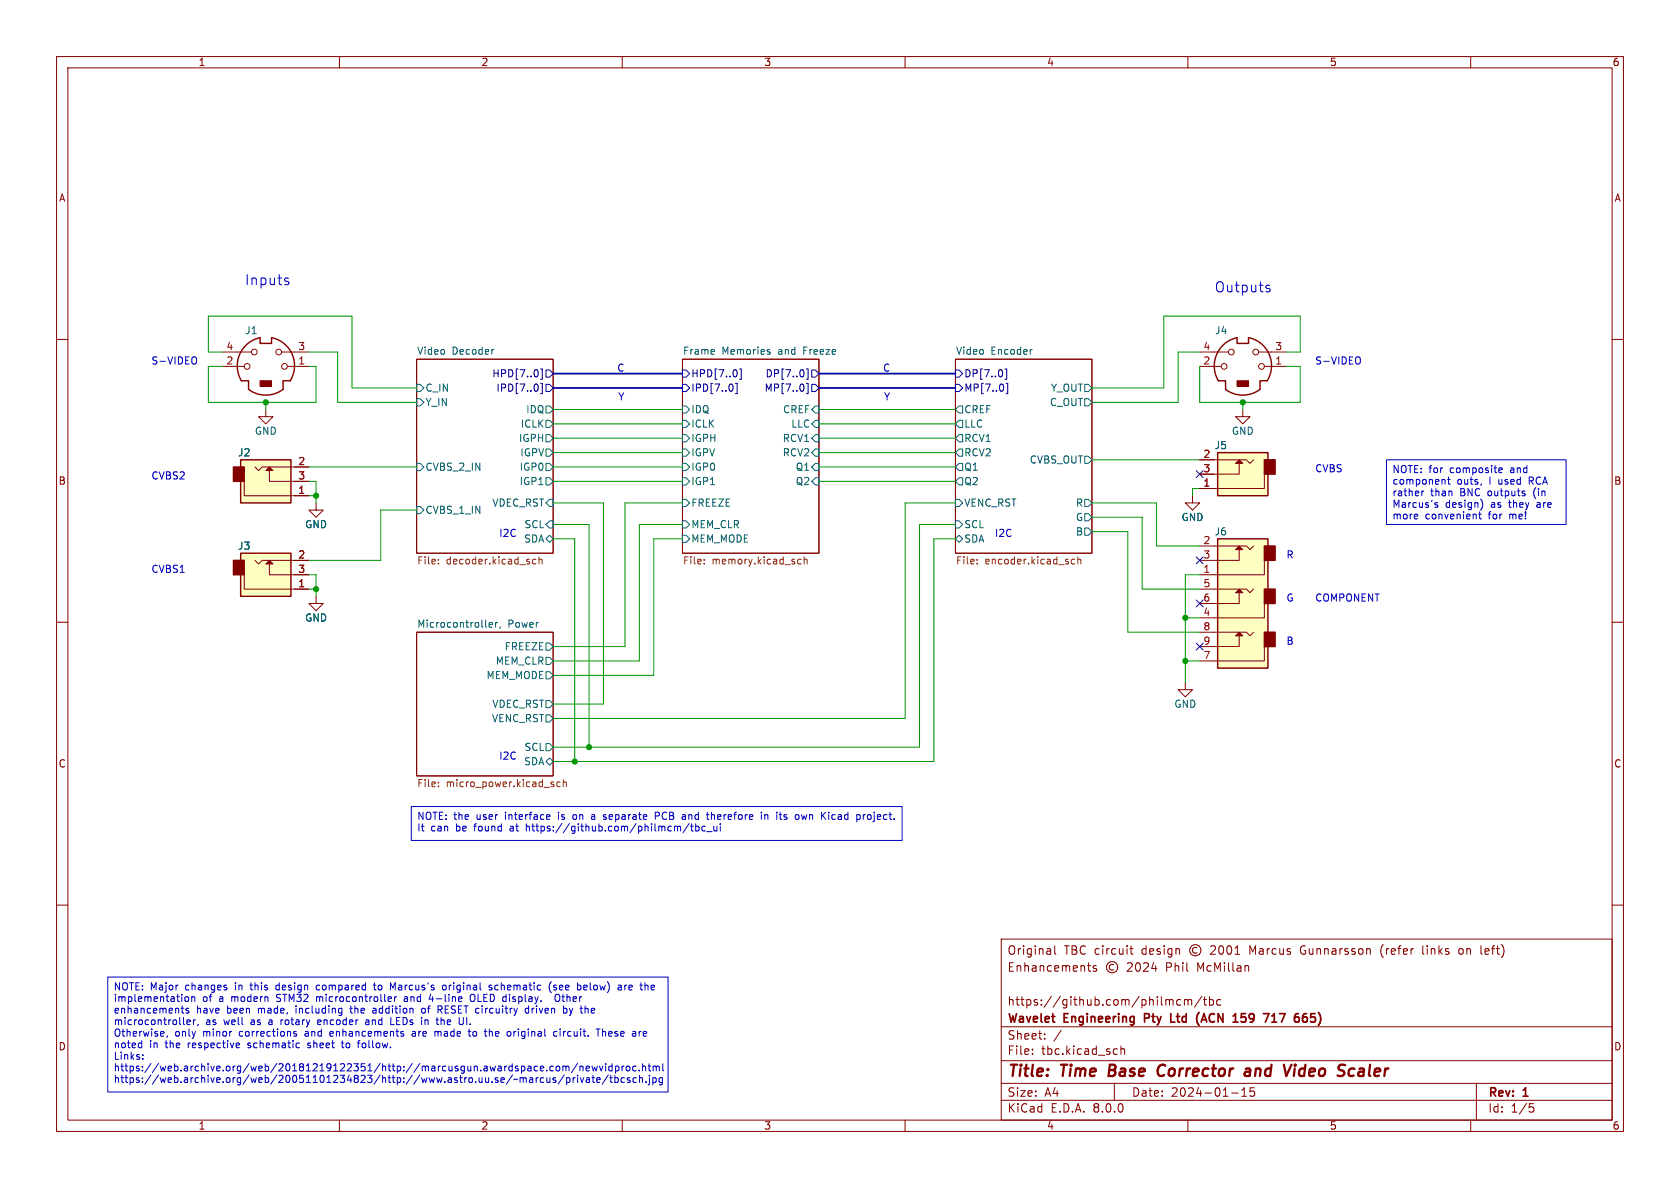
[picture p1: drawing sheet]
<svg xmlns="http://www.w3.org/2000/svg" width="297mm" height="210mm" viewBox="0 0 297 210" stroke-linecap="round" stroke-linejoin="round" font-family="sans-serif">
<g fill="none" stroke="#840000" stroke-width=".18">
<path d="M10 10h277v190h-277zM12 12h273v186h-273zM60 10v2M110 10v2M160 10v2M210 10v2M260 10v2M10 60h2M285 60h2M73.7 63.5h24.1v34.3h-24.1zM120.6 63.5h24.2v34.3h-24.2zM168.9 63.5h24.1v34.3h-24.1z"/>
<path d="M10 110h2M73.7 111.8h24.1v25.4h-24.1zM285 110h2M209.5 120.7v1.2h1.3l-1.3 1.3-1.2-1.3h1.2M10 160h2M285 160h2M177 166h108v32h-108zM186.5 167.2v1.3l.2 .2M192.2 170.7h.6M192.5 171.6l.3 .1M193.8 170.8l-.3-.1-.3 .2 .1 .2 .5 .2v.3h-.6M196.9 170.6a.52 .52 0 0 0-.8 .4 .52 .52 0 0 0 .8 .4"/>
<path d="M199.3 170.3l.6-.1 .2 .1 .1 .3-1 1.1h1M199.7 167.7h.6M200 167.2v1.3l.3 .2M201 170.3l.1-.1a.81 .81 0 0 1 .6 .6 .81 .81 0 0 1-.3 .8l-.2 .1a.81 .81 0 0 1-.5-.6 .81 .81 0 0 1 .3-.8zM202.2 170.3l.5-.1 .3 .1v.3l-.9 1.1h.9M204 170.1l-.4 1.1h.9M204.3 170.7v1M206.8 176.8h.5l.1 .9M208.7 176.8l-.4-.1-.3 .3v.4l.2 .2h.5M209.4 176.8l.4-.1 .2 .2M209.4 176.7v1M210 176.9l.2-.2 .4 .1 .1 .9"/>
<path d="M210 176.9v.8M211.6 167.6a.52 .52 0 0 0-.8 .4 .52 .52 0 0 0 .8 .4M212.5 176.1l-1.3 2M212.7 176.7h.6M213 176.2v1.3l.3 .2M213.8 176.8l.4-.1 .3 .3v.4l-.1 .2h-.6M213.8 176.2v1.5M214 167.3l.6-.1 .2 .1 .1 .3-.9 1.1h.9M215.6 167.3l.2-.1a.81 .81 0 0 1 .6 .6 .81 .81 0 0 1-.3 .8l-.1 .1a.81 .81 0 0 1-.4-1.4zM215.8 176.8l-.4-.1-.3 .3v.4l.1 .2h.6M217 167.3l.2-.1a.81 .81 0 0 1 .6 .6 .81 .81 0 0 1-.3 .8l-.1 .1a.81 .81 0 0 1-.4-1.4zM218.3 168.7h.9"/>
<path d="M218.3 167.6l.4-.4v1.5M230 167.4l-.1 .4 .1 .7M244.3 167.3l-.2 .7 .2 1M251.5 167.2v1.3l.2 .2M258.5 167.8l-.3-.1-.3 .3v.4l.1 .2h.5M261.9 168.6l.1 .1M60 198v2M110 198v2M160 198v2M177 194.5h108M177 191.5h108M177 187.5h108"/>
<path d="M177 181.5h108M182.5 186.3v.1M182.5 185.5v.1M184.7 183.6v.1M184.7 182.8v.1M187.6 182.1l-1.3 2M197 191.5v3M197.1 185.4l.4 .1M197.5 186.3l-.4 .1M198.2 185.5l.2-.1 .3 .1 .1 .9M198.2 184.9v1.5M210 198v2"/>
<path d="M217.7 193.2h1.2M219.5 193.8h.9M219.5 192.7l.5-.4v1.5M221.7 192.3h-.7v.7l.2-.1h.5l.1 .3-.1 .5-.2 .1-.5-.1M260 198v2M261 191.5v6.5M270.4 195.1h.7M270.5 195.7h.4l.3 .3-.2 .5-.5 .1"/>
<circle cx="196.6" cy="171" r="1"/>
<circle cx="211.3" cy="168" r="1"/>
</g>
<path d="M196.2 188.2l-.2 2h.7M205.6 188.2a1.13 1.13 0 0 0-.9 .7 1.13 1.13 0 0 0 .2 1.2l.3 .1 .5-.1M220.1 190.1l.2 .1 .6-.1M220.2 189l.2-.1 .6 .1-.1 1.2M221 189.4l-.9 .1M228.9 188.9l-.2 1.3M229 188.2v.2M229 188.2l-.1 .1 .1 .1M229 188.2l.1 .1-.1 .1M229.8 189.1l-.2 .7 .4 .4M238.9 188.9l.6 .1M239.3 190.1l-.6 .1" fill="none" stroke="#840000" stroke-width=".4"/>
<g fill="none" stroke="#840000" stroke-width=".3">
<path d="M202.3 180h.6M202.9 179.2h-.6v1.5M207 179.2v1.5h.7M212 179h-.1M212.8 179.2l-.5 1.5M220.2 179.2h-.7l-.1 .7 .6-.1M224.8 179.6l.5-.4v1.5M230.6 179.8h.4l.1 .2v.5l-.5 .2M231 179.2l-.4 .1M232.5 179.2h-.7l-.1 .7 .2-.1M212.5 180.3h.7M219.4 180.5l.6 .2"/>
<path d="M224.8 180.7h.9M231.7 180.5l.2 .2"/>
</g>
<g fill="none" stroke="#006464" stroke-width=".18">
<path d="M73.7 70.5h.6l.6 .6-.6 .7h-.6zM73.7 67.9h.6l.6 .7-.6 .6h-.6zM87.2 61.8h.1M96.5 74.3h.7l.6 .6-.6 .7h-.7zM96.5 71.8h.7l.6 .6-.6 .6h-.7zM96.5 79.4h.7l.6 .6-.6 .6h-.7zM96.5 76.8h.7l.6 .7-.6 .6h-.7zM120.6 74.3h.7l.6 .6-.6 .7h-.7zM120.6 79.4h.7l.6 .6-.6 .6h-.7zM120.6 71.8h.7l.6 .6-.6 .6h-.7zM120.6 76.8h.7l.6 .7-.6 .6h-.7zM126.3 61.8v.3l-.6 .1"/>
<path d="M135.8 62.2l.3 .1 .1 .1-.2 .2h-.3M135.8 61.8h.3M144.1 76.8h.7v1.3h-.7l-.6-.6zM144.1 71.8h.7v1.2h-.7l-.6-.6zM144.1 79.4h.7v1.2h-.7l-.6-.6zM144.1 74.3h.7v1.3h-.7l-.6-.7zM169.5 79.4h.7v1.2h-.7l-.6-.6zM169.5 76.8h.7v1.3h-.7l-.6-.6zM169.5 74.3h.7v1.3h-.7l-.6-.7zM169.5 71.8h.7v1.2h-.7l-.6-.6zM182.5 61.8h-.2M191.8 70.5h.6l.6 .6-.6 .7h-.6z"/>
<path d="M191.8 67.9h.6l.6 .7-.6 .6h-.6zM73.7 89.5h.6l.6 .7-.6 .6h-.6zM73.7 81.9h.6l.6 .7-.6 .6h-.6zM96.5 95.3l.7-.7 .6 .7-.6 .6zM96.5 81.9h.7l.6 .7-.6 .6h-.7zM96.5 84.5h.7l.6 .6-.6 .6h-.7zM97.2 92.1h.6v1.2h-.6l-.7-.6zM97.2 88.3h.6v1.2h-.6l-.7-.6zM120.6 84.5h.7l.6 .6-.6 .6h-.7zM120.6 81.9h.7l.6 .7-.6 .6h-.7zM120.6 92.1h.7l.6 .6-.6 .6h-.7zM120.6 94.6h.7l.6 .7-.6 .6h-.7z"/>
<path d="M120.6 88.3h.7l.6 .6-.6 .6h-.7zM144.1 81.9h.7v1.3h-.7l-.6-.6zM144.1 84.5h.7v1.2h-.7l-.6-.6zM168.9 95.3l.6-.7 .7 .7-.7 .6zM168.9 92.1h.6l.7 .6-.7 .6h-.6zM168.9 88.3h.6l.7 .6-.7 .6h-.6zM169.5 84.5h.7v1.2h-.7l-.6-.6zM169.5 81.9h.7v1.3h-.7l-.6-.6zM191.8 90.8h.6l.6 .6-.6 .7h-.6zM191.8 93.3h.6l.6 .7-.6 .6h-.6zM191.8 88.3h.6l.6 .6-.6 .6h-.6zM191.8 80.6h.6l.6 .7-.6 .6h-.6z"/>
<path d="M86.5 110.5l.6-.2-.1-.2-.4-.1-.1 .2v.6h.5M87.6 110v.9M88 110l-.4 .3M88.5 110.8l-.2 .3M96.5 116.2h.7l.6 .6-.6 .7h-.7zM96.5 118.7h.7l.6 .7-.6 .6h-.7zM96.5 113.7h.7l.6 .6-.6 .6h-.7zM96.5 134.6l.7-.6 .6 .6-.6 .7zM96.5 131.4h.7l.6 .7-.6 .6h-.7zM96.5 126.4h.7l.6 .6-.6 .6h-.7zM96.5 123.8h.7l.6 .7-.6 .6h-.7z"/>
</g>
<g fill="none" stroke="#000084" stroke-width=".18">
<path d="M95 68l.1 .4-.1 .6M95.1 65.6v.8M95.6 67.8h.3v1.8h-.3M95.6 65.2h.3v1.8h-.3M96.5 67.9h.7l.6 .7-.6 .6h-.7zM96.5 65.4h.7l.6 .6-.6 .7h-.7zM120.6 67.9h.7l.6 .7-.6 .6h-.7zM120.6 65.4h.7l.6 .6-.6 .7h-.7zM129.5 68l.1 .4-.1 .6M130 67.8h.3v1.8h-.3M130.3 65.6v.8M130.7 65.2h.3v1.8h-.3"/>
<path d="M142.6 67.8h.3v1.8h-.3M142.6 65.2h.3v1.8h-.3M143.5 65.4h.6l.7 .6-.7 .7h-.6zM143.5 67.9h.6l.7 .7-.7 .6h-.6zM168.9 65.4h.6l.7 .6-.7 .7h-.6zM168.9 67.9h.6l.7 .7-.7 .6h-.6zM177.7 65.2h.3v1.8h-.3M177.8 67.8h.4v1.8h-.4"/>
</g>
<g fill="none" stroke="#725600" stroke-width=".18">
<path d="M77.5 98.9v.1M77.5 99.6v.1M94.7 98.9h-.3l-.3 .2 .2 .5h.4M95.3 99l.2-.1h.3v.8M95.3 98.4v1.3M124.5 99.6v.1M124.5 98.9v.1M141.1 99.6l.2 .1 .3-.1M141.6 98.9h-.3l-.2 .1M142.2 99l.1-.1h.3l.1 .8M142.2 98.4v1.3M172.8 99.6v.1"/>
<path d="M172.8 98.9v.1M190 98.9h-.4l-.2 .2 .1 .5h.5M190.5 99l.2-.1h.3l.1 .8M190.5 98.4v1.3M77.5 138.9v.2M77.5 138.3v.1M97.8 138.6l.2 .2-.2 .3M97.8 138.2l.1 .1M99 138.3l-.3-.1-.3 .3 .2 .5h.4M99.6 138.3l.2-.1 .3 .1v.8M99.6 137.8v1.3"/>
</g>
<path d="M215.3 95.3h8.9v22.8h-8.9z" fill="#ffffc2"/>
<g fill="#840000" stroke="#840000" stroke-width=".25">
<path d="M223.5 111.8h1.9v2.5h-1.9z"/>
<path d="M223.5 104.1h1.9v2.6h-1.9z"/>
<path d="M223.5 96.5h1.9v2.6h-1.9z"/>
</g>
<path d="M215.3 95.3h8.9v22.8h-8.9z" fill="none" stroke="#840000" stroke-width=".25"/>
<path d="M212.1 96.5h8.2l.7 .7 .6-.7M219.1 97.2v1.9h-7M223.5 99.1v2.5h-11.4M212.1 111.8h8.2l.7 .6 .6-.6M212.1 104.1h8.2l.7 .7 .6-.7M219.1 112.4v1.9h-7M219.1 104.8v1.9h-7M223.5 114.3v2.5h-11.4M223.5 106.7v2.5h-11.4" fill="none" stroke="#840000" stroke-width=".18"/>
<g fill="#840000" stroke="#840000" stroke-width=".18">
<path d="M219.1 111.8l.6 .6h-1.3z"/>
<path d="M219.1 104.1l.6 .7h-1.3z"/>
<path d="M219.1 96.5l.6 .7h-1.3z"/>
</g>
<path d="M42.5 97.8h8.9v7.6h-8.9z" fill="#ffffc2"/>
<path d="M41.3 99.1h1.9v2.5h-1.9z" fill="#840000" stroke="#840000" stroke-width=".25"/>
<path d="M220.7 59.7v1h-2v-1a5.1 5.1 0 0 0-3.3 7.6M220.7 59.7a5.1 5.1 0 0 1 3.3 7.6h-1.2v1.5a5.1 5.1 0 0 1-6.1 0v-1.5h-1.3M42.5 97.8h8.9v7.6h-8.9z" fill="none" stroke="#840000" stroke-width=".25"/>
<g fill="none" stroke="#840000" stroke-width=".18">
<path d="M212.1 64.8h3.8M212.1 62.2h5.1M219.7 72.4v1.3h1.3l-1.3 1.2-1.3-1.2h1.3M222.5 62.2h4.8M223.5 64.8h3.8M45.1 99.1l.6 .6 .7-.6h8.2M47.6 99.7v1.9h7M43.2 101.6v2.5h11.4"/>
<circle cx="216.4" cy="64.8" r=".51"/>
<circle cx="217.7" cy="62.2" r=".51"/>
<circle cx="222" cy="62.2" r=".51"/>
<circle cx="223" cy="64.8" r=".51"/>
</g>
<g fill="#840000" stroke="#840000" stroke-width=".18">
<path d="M47 99.7l.6-.6 .7 .6z"/>
<path d="M218.7 67.3h2v1h-2z"/>
</g>
<path d="M215.3 80h8.9v7.6h-8.9z" fill="#ffffc2"/>
<path d="M223.5 81.3h1.9v2.5h-1.9z" fill="#840000" stroke="#840000" stroke-width=".25"/>
<path d="M215.3 80h8.9v7.6h-8.9z" fill="none" stroke="#840000" stroke-width=".25"/>
<path d="M47 72.4v1.3h1.3l-1.3 1.2-1.3-1.2h1.3M212.1 81.3h8.2l.7 .6 .6-.6M219.1 81.9v1.9h-7M223.5 83.8v2.6h-11.4" fill="none" stroke="#840000" stroke-width=".18"/>
<path d="M219.1 81.3l.6 .6h-1.3z" fill="#840000" stroke="#840000" stroke-width=".18"/>
<path d="M42.5 81.3h8.9v7.6h-8.9z" fill="#ffffc2"/>
<path d="M41.3 82.6h1.9v2.5h-1.9z" fill="#840000" stroke="#840000" stroke-width=".25"/>
<path d="M43.3 61.2l1-.8 1.7-.7v1h2v-1a5 5 0 0 1 3.3 7.6h-1.3v1.5a5.1 5.1 0 0 1-6.1 0v-1.5h-1.2a5.1 5.1 0 0 1 .6-6.1zM42.5 81.3h8.9v7.6h-8.9z" fill="none" stroke="#840000" stroke-width=".25"/>
<g fill="none" stroke="#840000" stroke-width=".18">
<path d="M39.4 64.8h3.8M39.4 62.2h5M49.8 62.2h4.8M50.8 64.8h3.8M43.2 85.1v2.5h11.4M45.1 82.6l.6 .6 .7-.6h8.2M47.6 83.2v1.9h7M52.1 99.1h2.5M55.9 88.9v1.3h1.2l-1.2 1.2-1.3-1.2h1.3M210.8 87.6v1.3h1.3l-1.3 1.3-1.3-1.3h1.3M212.1 86.4h2.5M212.1 81.3h2.5"/>
<path d="M212.1 83.8h2.5M52.1 104.1h2.5M52.1 101.6h2.5M55.9 105.4v1.3h1.2l-1.2 1.3-1.3-1.3h1.3"/>
<circle cx="43.7" cy="64.8" r=".51"/>
<circle cx="45" cy="62.2" r=".51"/>
<circle cx="49.3" cy="62.2" r=".51"/>
<circle cx="50.3" cy="64.8" r=".51"/>
</g>
<g fill="#840000" stroke="#840000" stroke-width=".18">
<path d="M47.6 82.6l.7 .6h-1.3z"/>
<path d="M46 67.3h2v1h-2z"/>
</g>
<g fill="none" stroke="#0000c2" stroke-width=".18">
<path d="M50.6 49.7l.4 .1 .1 .3-.3 .2h-.3M50.6 49.1l.4 .1M224 51l.5 .1 .1 .2-.3 .3h-.3M224 50.4l.5 .1M34.5 63.1h.1a.81 .81 0 0 1-.1 1.3M240.2 63.1h.1a.81 .81 0 0 1-.1 1.3M245.1 81.3h31.8v11.4h-31.8zM251.4 86.8v.8M251.4 86.9v.1M254.1 88.9l-.3-.1-.1 .2v.2l.4 .1v.3h-.4M255.3 84.8l.2 .1v.7M255.9 84.8h.5"/>
<path d="M256.1 84.3v1.1l.3 .2M261.4 90.9h.5M261.6 90.5v1.1l.3 .1M261.9 85.5l-.1 .2M262 88.6a1.48 1.48 0 0 1-.2 1.6M265 83.5h.5M265 82.8l.4-.1 .2 .3-.6 .1M72.7 142.6h86.8v6h-86.8zM93.1 145.6v1.3M93.2 146l-.1 .2M96.8 144l.4 .1v.2l-.6 .1M97.2 144.8l-.4 .1"/>
<path d="M101.4 144.1l-.1 .1 .1 .6M105 144l-.4 .1M105 144.4h-.3l-.2 .1 .1 .3 .4 .1M106.8 144l.3 .1M106.8 144.4l.4 .2M107.2 144.7l-.2 .2h-.2M115.9 144.2h.6l.1-.2-.1-.3-.6-.1v1.3M121.8 145.6l-1.1 1.6M122.1 146h.5M122.3 145.6v1.1l.3 .2M123 146.1l.4-.1 .2 .3-.1 .5h-.5M123 145.6v1.3"/>
<path d="M124.7 146.1l-.4-.1-.2 .3 .1 .5h.5M124.9 147h1M125.8 143.6v1.3M126.1 144l-.3 .1M126.2 146l.1 .8 .3 .1 .1-.1M126.7 146v.9M127.3 146v.9M134.6 143.6v.1M134.6 144v.9M135.2 144.1l.2-.1 .3 .1v.8M135.2 144v.9M138.6 144.8l.4 .1"/>
<path d="M139 144l-.4 .2 .1 .2h.3M141.7 144l.2 .9 .3-.7 .2 .7M145.2 143.6v1.3M146 143.6l-.8 .7M146.5 143.6v.1M147.3 144l-.2 .2v.4l.2 .3M153 144l-.4 .2M153.8 144l-.3 .1-.2 .1 .1 .5 .4 .2M19 172.7h99.1v20.3h-99.1zM32 178.2h.5M32.2 177.8v1.1l.3 .2M32.7 176.3v.5l.2 .2h.3l.1-.2v-.5"/>
<path d="M33.3 178.3l-.3-.1-.1 .2v.2l.4 .1v.3h-.4M33.9 176.2v.8M34.4 176.4v.6M40.1 174.6v.3M48.9 174.2l-.1 .2 .1 .5M56 176.2v.8M56.1 176.2l-.1 .1M56.4 174.1l-.4 .1-.1 .2 .1 .5 .4 .1M60.1 178.2l.3 .1M60.4 179l-.3 .1M60.4 178.2v1.1l-.2 .2M61.8 178.2h.5"/>
<path d="M62 177.8l.1 1.2M66 174.1h.5M66.2 173.7v1.1l.3 .2M66.3 178.2l-.4 .1M66.4 178.6h-.3l-.2 .2v.2l.5 .1M68.8 176.2l.3 .1 .1 .2-.6 .1M69 173.7l.5 .9 .4-.9M69.1 177h-.3M69.8 176.2v.8M70.1 176.2l-.3 .2M71.9 176.2l-.4 .1M71.9 176.6h-.3l-.2 .1 .1 .3h.4"/>
<path d="M75.1 178.3l-.3-.1-.3 .3 .1 .5 .2 .1 .3-.1M76.2 175.7l-.3 .9h.7M77.7 178.5l.5 .6M78 179.9v1.2M78.2 178.1l-.2 .3-.6 .1M78.3 174.2l.3-.1 .3 .3v.4l-.3 .2-.3-.1-.1-.1zM81.9 179.9l-.1 1.1M82.5 179.9v1.2M83.1 176.2v.4a.43 .43 0 0 0 .3 .4 .43 .43 0 0 0 .5-.1M86.9 174.2l-.3-.1-.2 .2 .1 .2 .4 .1v.3h-.5M87.6 174.2l-.1 .2 .1 .5M92.9 178.4v.6l.2 .1 .4-.1"/>
<path d="M93.5 177.8v1.3M97.5 173.5a1.46 1.46 0 0 0 0 2M98.4 174.2l-.3-.1-.2 .2v.2l.5 .1v.3h-.5M98.7 175.8a.43 .43 0 0 0-.6 .4v.4a.42 .42 0 0 0 .4 .5 .42 .42 0 0 0 .5-.5v-.4M99.7 178.2l.4 .1 .1 .2v.5l-.5 .1M100.7 178.2l.3 .9-.3 .4M103.7 174.2l-.3-.1-.2 .2 .1 .6h.4M103.8 174.5l-.6 .1M103.9 178.3l.1 .8M110.5 174.1v.9M110.8 174.1l-.3 .3M113.3 173.7v1.1"/>
<path d="M114 173.7v1.3M115.2 174.2v.7M115.7 174.5l-.6 .1M25.1 183.9v1.3M25.1 185.2h-.2M25.2 187.1v.2M25.2 186.5v.1M28.9 183.1l-.1 .1M28.9 182.4l.1 .2-.6 .1M29.6 183.1l-.1 .3M32.5 181.1h.1M33 180.7l.6-.1v-.3h-.4l-.2 .2 .1 .6h.5"/>
<path d="M34.2 180.3v.8M34.6 180.3l-.4 .2M35 181.1l-.1 .2M41.9 184.4h.4l.1 .3-.6 .1M42.3 185.2h-.4M49.7 180.3v.8M49.8 180.3l-.1 .2M51.9 182.5l.1 .2 .5 .2-.2 .3-.4-.1M52.8 184.4h.1M52.9 185.2h-.1M54.4 185.2h.1M54.6 184.4l-.2 .2 .2 .2"/>
<path d="M56.1 180.5l.1 .6h.4M56.8 180.6l-.7 .1M58.5 182.3l-.2 .2v.5l.2 .2M58.9 182.6l-.6 .1M60.3 184.4h.5M60.5 183.9v1.1l.3 .2M63.2 184.4h.4M64.7 180.3h.5M65.2 180.6h-.4l-.2 .2 .2 .3h.4M69.1 181.1h.6M71 182.7l.3 .1 .1 .2-.2 .2h-.2M71 182.3l.3 .1"/>
<path d="M73.3 182.3l-.4 .1M73.3 182.7h-.3l-.2 .2 .1 .2 .4 .1M75.5 180.3l-.4 .1M76.9 182.4l.4-.1 .1 .2M76.9 182.3v.9M78.3 180.3l-.3 .1M82.8 182.3h.4M82.9 181.9v1.1l.3 .2M86.5 181.9v1.3M86.7 182.3l-.2 .1M90.2 182.4l.1 .2-.1 .5M96.1 191.3l-.3 .1"/>
<path d="M96.7 190.5v.8l.3 .1 .2-.2M97.2 190.5v.9M97.8 188.5h-.3l-.3 .2 .1 .5h.5M98.2 190.6l-.3-.1-.1 .2v.2l.4 .1v.3h-.4M98.4 188.5h.3l.3 .2v.4l-.3 .2-.3-.1-.1-.1zM98.5 182.4l-.4-.1-.2 .3 .1 .5h.5M99 181.9v.1M99 182.3v.9M99.5 188.6l.4-.1 .2 .1M99.5 188.5v.8M99.7 190l-1 1.7M100.1 188.6l.1-.1h.3l.1 .8"/>
<path d="M100.1 188.6v.7M100.2 190.6l.3-.1 .3 .2-.1 .6h-.5M100.2 190.5v1.3M101.3 190.5v.9M101.7 190.5l-.4 .2M102.1 188l-1.1 1.6M102.1 190.1v.1M102.1 190.5v.9M102.5 188.6l.2-.1h.3l.1 .8M102.5 188.5v.8M102.6 190.5l.3 .9 .3-.9M103.6 188.9l.6-.1v-.3h-.4l-.2 .1 .1 .6h.5"/>
<path d="M103.7 190.6h.5v.8M104.2 190.8l-.4 .1-.2 .1 .2 .4 .4-.1M104.6 188.5l.3 .8 .2-.6 .3 .6 .2-.8M104.6 190.5h.5M104.8 190.1v1.1l.3 .2M105.4 181.9h.7M105.5 190.9l.6-.1-.1-.2-.3-.1-.2 .2 .1 .6h.4M105.7 181.9v1.3M106 188.5l.3 .8 .3-.8M106.5 181.9v1.3M107 182.4l-.3-.1-.2 .1M107.1 188v.2"/>
<path d="M107.1 188.5v.8M107.6 190l-1.1 1.7M107.8 190.5h.5M108 190.1v1.1l.3 .2M108.2 188.5h-.3l-.3 .2 .1 .5h.5M108.2 188v1.3M108.7 190.6l.4-.1 .2 .2-.1 .6h-.5M108.7 190.1v1.3M108.8 188.5h.4l.2 .2-.1 .5h-.5M108.8 188.5v1.2M110 188.5v.8M110.3 188.5l-.3 .2"/>
<path d="M110.4 190.6l-.4-.1-.2 .2 .1 .6h.5M110.8 188.5h.3l.3 .2v.4l-.3 .2-.3-.1-.1-.1zM111.4 190.6l-.3-.1-.2 .2v.2l.5 .1v.3h-.5M112.4 188.5h-.3l-.3 .2 .2 .5h.4M112.5 190.6l-.4-.1-.2 .2 .1 .6h.5M113 189.2v.1M113.1 190.6l.1-.1 .3 .1 .1 .8M113.1 190.1v1.3M113.4 182.3l-.3 .1M113.6 188.6l.2-.1h.3v.8M113.6 188v1.3M114.2 191.2v.2"/>
<path d="M114.6 188.5h.4M114.7 188v1.1l.3 .2M114.8 190.1v.1M114.8 190.5v1.1l-.2 .2M115.4 190.6l.4-.1 .2 .2-.1 .6h-.5M115.4 190.5v1.3M115.5 188.6l.3-.1 .2 .1M115.5 188.5v.8M116 188.6l.2-.1h.3l.1 .8M116 188.6v.7M117.1 190.6l-.4-.1-.2 .2 .1 .6h.5M117.1 190.5v1l-.2 .3-.3-.1"/>
<path d="M117.2 188v1.1l.1 .2"/>
</g>
<path d="M97.8 68.6h22.8M97.8 66h22.8M144.8 68.6h24.1M144.8 66h24.1" fill="none" stroke="#000084" stroke-width=".3"/>
<g fill="none" stroke="#009600" stroke-width=".18">
<path d="M39.4 64.8h-2.6v6.3h19.1v-6.3h-1.3M39.4 62.2h-2.6v-6.3h25.4v12.7h11.5M47 71.1v1.3M54.6 62.2h5.1v8.9h14M97.8 77.5h22.8M97.8 74.9h22.8M97.8 72.4h22.8M144.8 77.5h24.1M144.8 74.9h24.1M144.8 72.4h24.1M212.1 62.2h-3.8v8.9h-15.3M212.1 64.8v6.3h17.8v-6.3h-2.6"/>
<path d="M219.7 71.1v1.3M227.3 62.2h2.6v-6.3h-24.2v12.7h-12.7M54.6 85.1h1.3v3.8M54.6 82.6h19.1M54.6 87.6h1.3M73.7 90.2h-6.4v8.9h-12.7M97.8 85.1h22.8M97.8 82.6h22.8M97.8 88.9h8.9v35.6h-8.9M97.8 80h22.8M97.8 95.3h3.8v39.3M97.8 92.7h6.3v39.4"/>
<path d="M120.6 92.7h-7.6v24.1h-15.2M120.6 95.3h-5v24.1h-17.8M120.6 88.9h-10.1v25.4h-12.7M144.8 85.1h24.1M144.8 82.6h24.1M144.8 80h24.1M168.9 88.9h-8.9v38.1h-62.2M168.9 95.3h-3.8v39.3h-67.3M168.9 92.7h-6.3v39.4h-64.8M193 88.9h11.5v7.6h7.6M193 91.4h8.9v12.7h10.2M193 94h6.4v17.8h12.7"/>
<path d="M193 81.3h19.1M212.1 86.4h-1.3v1.2M54.6 104.1h1.3M54.6 101.6h1.3v3.8M209.5 116.8h2.6M209.5 109.2h2.6M212.1 101.6h-2.6v19.1"/>
</g>
<path d="M211.5 83.2l1.2 1.2M211.5 98.5l1.2 1.2M212.7 83.2l-1.2 1.2M212.7 98.5l-1.2 1.2M211.5 113.7l1.2 1.2M211.5 106.1l1.2 1.2M212.7 113.7l-1.2 1.2M212.7 106.1l-1.2 1.2" fill="none" stroke="#000084" stroke-width=".18"/>
<g fill="#009600" stroke="#009600" stroke-width=".18">
<circle cx="219.7" cy="71.1" r=".46"/>
<circle cx="47" cy="71.1" r=".46"/>
<circle cx="101.6" cy="134.6" r=".46"/>
<circle cx="104.1" cy="132.1" r=".46"/>
<circle cx="209.5" cy="109.2" r=".46"/>
<circle cx="209.5" cy="116.8" r=".46"/>
<circle cx="55.9" cy="104.1" r=".46"/>
<circle cx="55.9" cy="87.6" r=".46"/>
</g>
<g font-size="2.8" fill="#840000">
<text x="178" y="190.9">Title:</text>
<text x="187.7" y="190.9">Time</text>
<text x="196.8" y="190.9">Base</text>
<text x="206.3" y="190.9">Corrector</text>
<text x="222.5" y="190.9">and</text>
<text x="230.3" y="190.9">Video</text>
<text x="240.6" y="190.9">Scaler</text>
</g>
<g font-size="2.5" fill="#0000c2">
<text x="43.2" y="50.6">Inputs</text>
<text x="214.6" y="51.8">Outputs</text>
</g>
<g font-size="2.1" fill="#840000">
<text x="178" y="172">Enhancements</text>
<text x="178" y="169">Original</text>
<text x="188.1" y="169">TBC circuit</text>
<text x="202" y="169">design</text>
<text x="206.3" y="172">Phil</text>
<text x="211.9" y="172">McMillan</text>
<text x="221.4" y="169">Marcus</text>
<text x="230.6" y="169">Gunnarsson</text>
<text x="244.9" y="169">(refer</text>
<text x="252.5" y="169">links</text>
<text x="259.1" y="169">on</text>
<text x="263.1" y="169">left)</text>
<text x="178" y="178">https://github.com/philmcm/tbc</text>
<text x="178" y="184">Sheet:</text>
<text x="178" y="181.2">Wavelet</text>
<text x="188.2" y="181.2">Engineering</text>
<text x="203" y="181.2">Pty</text>
<text x="208.2" y="181.2">Ltd</text>
<text x="213.4" y="181.2">(ACN</text>
<text x="220.5" y="181.2">159</text>
<text x="226.5" y="181.2">717</text>
<text x="232.6" y="181.2">665)</text>
<text x="178" y="186.7">File:</text>
<text x="184.1" y="186.7">tbc.kicad_sch</text>
<text x="178" y="196.9">KiCad</text>
<text x="178" y="194.1">Size:</text>
<text x="184.7" y="194.1">A4</text>
<text x="185.7" y="196.9">E.D.A.</text>
<text x="193.3" y="196.9">8.0.0</text>
<text x="200" y="194.1">Date:</text>
<text x="207" y="194.1">2024-01-15</text>
<text x="263" y="194.3">Rev:</text>
<text x="263" y="196.9">Id:</text>
<text x="267.1" y="196.9">1/5</text>
<text x="269.4" y="194.3">1</text>
</g>
<g font-size="1.8" fill="#840000">
<text x="35" y="11.9">1</text>
<text x="85" y="11.9">2</text>
<text x="135" y="11.9">3</text>
<text x="185" y="11.9">4</text>
<text x="235" y="11.9">5</text>
<text x="285" y="11.9">6</text>
<text x="10.3" y="35.9">A</text>
<text x="285.3" y="35.9">A</text>
<text x="10.3" y="85.9">B</text>
<text x="285.3" y="85.9">B</text>
<text x="10.3" y="135.9">C</text>
<text x="285.3" y="135.9">C</text>
<text x="10.3" y="185.9">D</text>
<text x="285.3" y="185.9">D</text>
<text x="35" y="199.9">1</text>
<text x="85" y="199.9">2</text>
<text x="135" y="199.9">3</text>
<text x="185" y="199.9">4</text>
<text x="235" y="199.9">5</text>
<text x="285" y="199.9">6</text>
</g>
<g font-size="1.8" fill="#006464">
<text x="43.3" y="59.3">J1</text>
<text x="214.7" y="59.3">J4</text>
<text x="73.7" y="62.8">Video</text>
<text x="79.9" y="62.8">Decoder</text>
<text x="120.6" y="62.8">Frame</text>
<text x="127.6" y="62.8">Memories</text>
<text x="137.7" y="62.8">and</text>
<text x="142.3" y="62.8">Freeze</text>
<text x="168.9" y="62.8">Video</text>
<text x="175.2" y="62.8">Encoder</text>
<text x="75.1" y="72">Y_IN</text>
<text x="75.1" y="69.4">C_IN</text>
<text x="185.5" y="72">C_OUT</text>
<text x="185.7" y="69.4">Y_OUT</text>
<text x="45" y="77.1">GND</text>
<text x="92" y="75.8">ICLK</text>
<text x="92.9" y="73.3">IDQ</text>
<text x="122.1" y="75.8">ICLK</text>
<text x="122.1" y="73.3">IDQ</text>
<text x="138.3" y="73.3">CREF</text>
<text x="139.8" y="75.8">LLC</text>
<text x="170.4" y="75.8">LLC</text>
<text x="170.4" y="73.3">CREF</text>
<text x="217.7" y="77.1">GND</text>
<text x="42" y="80.9">J2</text>
<text x="75.1" y="83.4">CVBS_2_IN</text>
<text x="91.7" y="78.3">IGPH</text>
<text x="91.8" y="83.4">IGP0</text>
<text x="91.9" y="80.9">IGPV</text>
<text x="122.1" y="83.4">IGP0</text>
<text x="122.1" y="80.9">IGPV</text>
<text x="122.1" y="78.3">IGPH</text>
<text x="138.3" y="78.3">RCV1</text>
<text x="138.3" y="80.9">RCV2</text>
<text x="140.6" y="83.4">Q1</text>
<text x="170.4" y="80.9">RCV2</text>
<text x="170.4" y="78.3">RCV1</text>
<text x="170.4" y="83.4">Q1</text>
<text x="181.9" y="82.1">CVBS_OUT</text>
<text x="214.6" y="79.6">J5</text>
<text x="86.9" y="89.8">VDEC_RST</text>
<text x="91.8" y="86">IGP1</text>
<text x="122.1" y="86">IGP1</text>
<text x="122.1" y="89.8">FREEZE</text>
<text x="140.6" y="86">Q2</text>
<text x="170.4" y="89.8">VENC_RST</text>
<text x="170.4" y="86">Q2</text>
<text x="190.1" y="89.8">R</text>
<text x="53.8" y="93.6">GND</text>
<text x="75.1" y="91">CVBS_1_IN</text>
<text x="92.6" y="93.6">SCL</text>
<text x="122.1" y="93.6">MEM_CLR</text>
<text x="170.4" y="93.6">SCL</text>
<text x="190.1" y="92.3">G</text>
<text x="190.1" y="94.8">B</text>
<text x="208.8" y="92.3">GND</text>
<text x="214.6" y="94.8">J6</text>
<text x="42" y="97.4">J3</text>
<text x="92.6" y="96.1">SDA</text>
<text x="122.1" y="96.1">MEM_MODE</text>
<text x="170.4" y="96.1">SDA</text>
<text x="53.8" y="110.1">GND</text>
<text x="73.7" y="111">Microcontroller,</text>
<text x="89.8" y="111">Power</text>
<text x="87.5" y="117.7">MEM_CLR</text>
<text x="89.1" y="115.2">FREEZE</text>
<text x="85.9" y="120.2">MEM_MODE</text>
<text x="86.9" y="125.3">VDEC_RST</text>
<text x="207.5" y="125.3">GND</text>
<text x="86.9" y="127.9">VENC_RST</text>
<text x="92.6" y="135.5">SDA</text>
<text x="92.6" y="132.9">SCL</text>
</g>
<g font-size="1.8" fill="#0000c2">
<text x="26.7" y="64.5">S-VIDEO</text>
<text x="109" y="65.8">C</text>
<text x="156" y="65.8">C</text>
<text x="232.4" y="64.5">S-VIDEO</text>
<text x="109.2" y="70.9">Y</text>
<text x="156.2" y="70.9">Y</text>
<text x="232.4" y="83.6">CVBS</text>
<text x="246.1" y="84">NOTE: for</text>
<text x="256.4" y="84">composite</text>
<text x="267.3" y="84">and</text>
<text x="26.7" y="84.8">CVBS2</text>
<text x="246.1" y="86">component</text>
<text x="246.1" y="88">rather</text>
<text x="252.9" y="88">than</text>
<text x="257.6" y="86">outs,</text>
<text x="258.3" y="88">BNC</text>
<text x="263.3" y="88">outputs</text>
<text x="263.4" y="86">I</text>
<text x="265.2" y="86">used</text>
<text x="270.8" y="86">RCA</text>
<text x="271.5" y="88">(in</text>
<text x="88.2" y="95">I2C</text>
<text x="175.8" y="95">I2C</text>
<text x="246.1" y="90.1">Marcus's</text>
<text x="246.1" y="92.1">more</text>
<text x="252" y="92.1">convenient</text>
<text x="255.5" y="90.1">design)</text>
<text x="263.3" y="92.1">for</text>
<text x="263.7" y="90.1">as</text>
<text x="267.1" y="90.1">they</text>
<text x="267.1" y="92.1">me!</text>
<text x="272.2" y="90.1">are</text>
<text x="26.7" y="101.4">CVBS1</text>
<text x="227.3" y="98.8">R</text>
<text x="227.3" y="106.4">G</text>
<text x="232.4" y="106.4">COMPONENT</text>
<text x="227.3" y="114.1">B</text>
<text x="88.2" y="134.4">I2C</text>
<text x="73.7" y="145.3">NOTE: the</text>
<text x="73.7" y="147.3">It</text>
<text x="76.2" y="147.3">can</text>
<text x="80.7" y="147.3">be</text>
<text x="84.1" y="147.3">found</text>
<text x="84.3" y="145.3">user</text>
<text x="89.6" y="145.3">interface</text>
<text x="90.6" y="147.3">at</text>
<text x="93.7" y="147.3">https://github.com/philmcm/tbc_ui</text>
<text x="99.1" y="145.3">is</text>
<text x="102" y="145.3">on</text>
<text x="105.4" y="145.3">a</text>
<text x="107.7" y="145.3">separate</text>
<text x="117.1" y="145.3">PCB</text>
<text x="122.1" y="145.3">and</text>
<text x="126.7" y="145.3">therefore</text>
<text x="136.4" y="145.3">in</text>
<text x="139.4" y="145.3">its</text>
<text x="142.9" y="145.3">own</text>
<text x="147.7" y="145.3">Kicad</text>
<text x="154.1" y="145.3">project.</text>
<text x="20" y="175.4">NOTE: Major</text>
<text x="20" y="177.4">implementation</text>
<text x="20" y="179.5">enhancements</text>
<text x="32.9" y="175.4">changes</text>
<text x="34.7" y="179.5">have</text>
<text x="35.8" y="177.4">of</text>
<text x="38.9" y="177.4">a</text>
<text x="40.2" y="179.5">been</text>
<text x="41.2" y="177.4">modern</text>
<text x="41.8" y="175.4">in</text>
<text x="44.8" y="175.4">this</text>
<text x="45.9" y="179.5">made,</text>
<text x="49.4" y="177.4">STM32</text>
<text x="49.4" y="175.4">design</text>
<text x="52.7" y="179.5">including</text>
<text x="56.6" y="177.4">microcontroller</text>
<text x="56.8" y="175.4">compared</text>
<text x="62.6" y="179.5">the</text>
<text x="66.8" y="179.5">addition</text>
<text x="67.2" y="175.4">to</text>
<text x="70.3" y="175.4">Marcus's</text>
<text x="72.3" y="177.4">and</text>
<text x="75.6" y="179.5">of</text>
<text x="76.9" y="177.4">4-line</text>
<text x="78.7" y="179.5">RESET circuitry</text>
<text x="79.7" y="175.4">original</text>
<text x="84.4" y="177.4">OLED display.</text>
<text x="88.1" y="175.4">schematic</text>
<text x="94.5" y="179.5">driven</text>
<text x="98.9" y="175.4">(see</text>
<text x="100" y="177.4">Other</text>
<text x="101.5" y="179.5">by</text>
<text x="104.1" y="175.4">below)</text>
<text x="104.7" y="179.5">the</text>
<text x="111.5" y="175.4">are</text>
<text x="115.7" y="175.4">the</text>
<text x="20" y="181.5">microcontroller,</text>
<text x="20" y="183.6">Otherwise,</text>
<text x="20" y="185.6">noted</text>
<text x="26.4" y="185.6">in</text>
<text x="29.4" y="185.6">the</text>
<text x="30.9" y="183.6">only</text>
<text x="33.5" y="185.6">respective</text>
<text x="36" y="183.6">minor</text>
<text x="36.4" y="181.5">as</text>
<text x="39.7" y="181.5">well</text>
<text x="42.6" y="183.6">corrections</text>
<text x="44.3" y="185.6">schematic</text>
<text x="44.6" y="181.5">as</text>
<text x="48" y="181.5">a</text>
<text x="50.3" y="181.5">rotary</text>
<text x="54.4" y="183.6">and</text>
<text x="55.1" y="185.6">sheet</text>
<text x="57" y="181.5">encoder</text>
<text x="59" y="183.6">enhancements</text>
<text x="61.3" y="185.6">to</text>
<text x="64.4" y="185.6">follow.</text>
<text x="65.7" y="181.5">and</text>
<text x="70.3" y="181.5">LEDs</text>
<text x="73.7" y="183.6">are</text>
<text x="76" y="181.5">in</text>
<text x="77.9" y="183.6">made</text>
<text x="78.9" y="181.5">the</text>
<text x="83" y="181.5">UI.</text>
<text x="84.2" y="183.6">to</text>
<text x="87.2" y="183.6">the</text>
<text x="91.3" y="183.6">original</text>
<text x="99.8" y="183.6">circuit.</text>
<text x="107.6" y="183.6">These</text>
<text x="114.1" y="183.6">are</text>
<text x="20" y="187.7">Links:</text>
<text x="20" y="189.7">https://web.archive.org/web/20181219122351/http://marcusgun.awardspace.com/newvidproc.html</text>
<text x="20" y="191.8">https://web.archive.org/web/20051101234823/http://www.astro.uu.se/~marcus/private/tbcsch.jpg</text>
</g>
<g font-size="1.8" fill="#a90000">
<text x="39.9" y="64.5">2</text>
<text x="39.9" y="62">4</text>
<text x="52.6" y="64.5">1</text>
<text x="52.6" y="62">3</text>
<text x="212.7" y="64.5">2</text>
<text x="212.7" y="62">4</text>
<text x="225.4" y="64.5">1</text>
<text x="225.4" y="62">3</text>
<text x="52.6" y="82.3">2</text>
<text x="212.7" y="81">2</text>
<text x="212.7" y="83.6">3</text>
<text x="52.6" y="87.4">1</text>
<text x="52.6" y="84.8">3</text>
<text x="212.7" y="86.1">1</text>
<text x="52.6" y="98.8">2</text>
<text x="52.6" y="101.3">3</text>
<text x="212.7" y="101.3">1</text>
<text x="212.7" y="96.3">2</text>
<text x="212.7" y="98.8">3</text>
<text x="52.6" y="103.9">1</text>
<text x="212.7" y="103.9">5</text>
<text x="212.7" y="106.4">6</text>
<text x="212.7" y="109">4</text>
<text x="212.7" y="111.5">8</text>
<text x="212.7" y="116.6">7</text>
<text x="212.7" y="114">9</text>
</g>
<g font-size="1.8" fill="#000084">
<text x="86.9" y="66.9">HPD[7..0]</text>
<text x="87.7" y="69.4">IPD[7..0]</text>
<text x="122.1" y="69.4">IPD[7..0]</text>
<text x="122.1" y="66.9">HPD[7..0]</text>
<text x="135.1" y="69.4">MP[7..0]</text>
<text x="135.3" y="66.9">DP[7..0]</text>
<text x="170.4" y="66.9">DP[7..0]</text>
<text x="170.4" y="69.4">MP[7..0]</text>
</g>
<g font-size="1.8" fill="#725600">
<text x="73.7" y="100.1">File:</text>
<text x="78.9" y="100.1">decoder.kicad_sch</text>
<text x="120.6" y="100.1">File:</text>
<text x="125.9" y="100.1">memory.kicad_sch</text>
<text x="168.9" y="100.1">File:</text>
<text x="174.1" y="100.1">encoder.kicad_sch</text>
<text x="73.7" y="139.5">File:</text>
<text x="78.9" y="139.5">micro_power.kicad_sch</text>
</g>
</svg>
